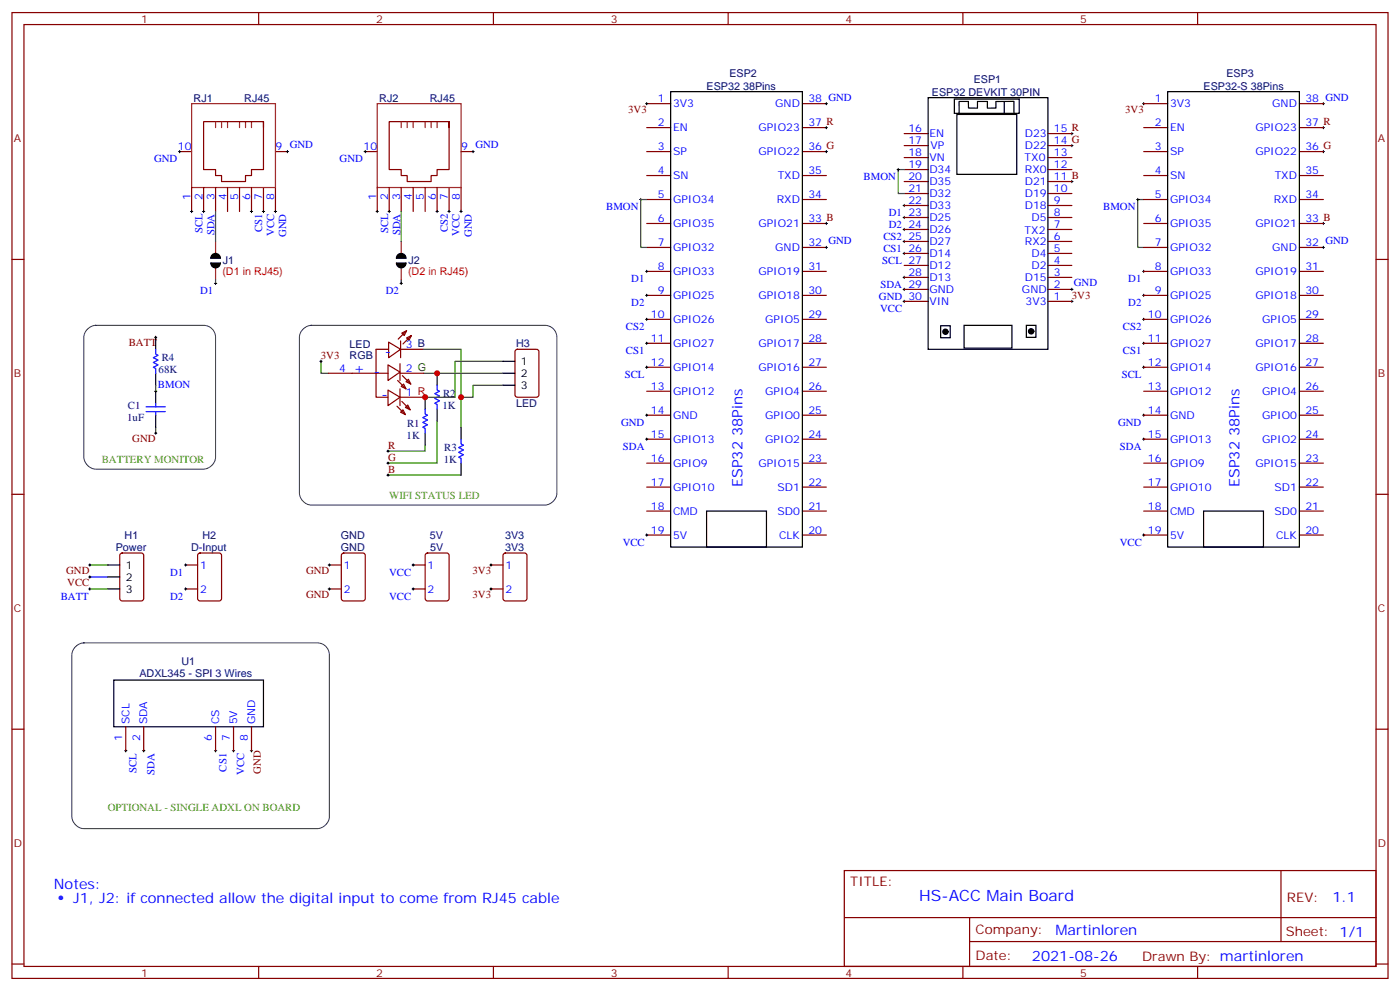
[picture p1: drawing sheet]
<svg xmlns="http://www.w3.org/2000/svg" width="412mm" height="292mm" viewBox="0 0 412 292" stroke-linecap="round" stroke-linejoin="round" font-family="sans-serif">
<g fill="none" stroke="#870000" stroke-width=".35">
<path d="M3.5 3.7h405.4v284.3h-405.4zM7.1 7.2h398.2v277.3h-398.2zM76.2 3.7v3.5M145.3 3.7v3.5M214.5 3.7v3.5M283.6 3.7v3.5M352.8 3.7v3.5M77.6 35.8h-17.6v14.1h3.5v1.8h1.8v1.7h7v-1.7h1.8v-1.8h3.5v-14.1v1.8M132.3 35.8h-17.6v14.1h3.5v1.8h1.7v1.7h7.1v-1.7h1.8v-1.8h3.5v-14.1v1.8M190.5 30.5h7.1M190.5 37.6h7.1M236.4 30.5h7"/>
<path d="M236.4 37.6h7M266.3 39.3h7.1M308.7 39.3h7M336.9 30.5h7.1M336.9 37.6h7.1M382.8 30.5h7M382.8 37.6h7M52.9 44.6h3.5M56.4 55.2v7.1M60 55.2v7.1M63.5 55.2v7.1M67 55.2v7.1"/>
<path d="M70.6 55.2v7.1M74.1 55.2v7.1M77.6 55.2v7.1M81.1 44.6h3.6M81.1 55.2v7.1M107.6 44.6h3.5M111.1 55.2v7.1M114.7 55.2v7.1M118.2 55.2v7.1M121.7 55.2v7.1M125.2 55.2v7.1M128.8 55.2v7.1"/>
<path d="M132.3 55.2v7.1M135.8 44.6h3.5M135.8 55.2v7.1M190.5 44.6h7.1M190.5 51.7h7.1M190.5 58.7h7.1M236.4 44.6h7M236.4 51.7h7M236.4 58.7h7M266.3 42.9h7.1M266.3 46.4h7.1M266.3 49.9h7.1"/>
<path d="M266.3 53.4h7.1M266.3 57h7.1M308.7 42.9h7M308.7 46.4h7M308.7 49.9h7M308.7 53.4h7M308.7 57h7M336.9 44.6h7.1M336.9 51.7h7.1M336.9 58.7h7.1M382.8 44.6h7M382.8 51.7h7"/>
<path d="M382.8 58.7h7M3.5 76.4h3.6M190.5 65.8h7.1M190.5 72.8h7.1M190.5 79.9h7.1M236.4 65.8h7M236.4 72.8h7M236.4 79.9h7M266.3 78.1h7.1M266.3 74.6h7.1M266.3 71.1h7.1M266.3 67.6h7.1"/>
<path d="M266.3 64h7.1M266.3 60.5h7.1M308.7 78.1h7M308.7 74.6h7M308.7 71.1h7M308.7 67.6h7M308.7 64h7M308.7 60.5h7M336.9 65.8h7.1M336.9 72.8h7.1M336.9 79.9h7.1M382.8 65.8h7"/>
<path d="M382.8 72.8h7M382.8 79.9h7M405.3 76.4h3.6M118.4 98.1l1.4-.7-.7 1.4zM119.8 99.5l1.4-.7-.7 1.4zM119.8 97.4l-2.5 2.4M121.2 98.8l-2.5 2.4M190.5 87h7.1M190.5 94h7.1M236.4 87h7M236.4 94h7M266.3 88.7h7.1"/>
<path d="M266.3 85.2h7.1M266.3 81.7h7.1M308.7 88.7h7M308.7 85.2h7M308.7 81.7h7M336.9 87h7.1M336.9 94h7.1M382.8 87h7M382.8 94h7M96.7 109.9h14.1v7h3.5M114.3 114.8l3.5 2.1-3.5 2.5zM114.3 107.4l3.5 2.1-3.5 2.5z"/>
<path d="M114.3 102.8h-3.5v7.1h3.5M114.5 100.7l3.5 2.1-3.5 2.5zM116.9 119.6l2.5 2.5M117.1 112l2.5 2.5M117.8 107.1v4.9M117.8 114.5v4.9M117.8 102.8h7.1M117.8 109.9h7.1M117.8 116.9h7.1M118 100.4v4.9M118.4 118.2l2.4 2.5M118.5 110.6l2.5 2.5"/>
<path d="M118.9 113.1l.7 1.4-1.4-.7zM119.4 119.9l.7-.7 .7 1.5zM119.6 112.4l.7-.7 .7 1.4zM151.9 103l.5-.2h5.6l.7 .5v12.9l-.4 .7h-5.9l-.7-.4v-13zM190.5 101.1h7.1M190.5 108.1h7.1M190.5 115.2h7.1M236.4 101.1h7M236.4 108.1h7M236.4 115.2h7M336.9 101.1h7.1M336.9 108.1h7.1"/>
<path d="M336.9 115.2h7.1M382.8 101.1h7M382.8 108.1h7M382.8 115.2h7M118 121.4l.7-.7 .7 1.4zM190.5 122.2h7.1M190.5 129.3h7.1M190.5 136.3h7.1M236.4 122.2h7M236.4 129.3h7M236.4 136.3h7M336.9 122.2h7.1"/>
<path d="M336.9 129.3h7.1M336.9 136.3h7.1M382.8 122.2h7M382.8 129.3h7M382.8 136.3h7M3.5 145.5h3.6M190.5 143.4h7.1M190.5 150.5h7.1M190.5 157.5h7.1M236.4 143.4h7M236.4 150.5h7M236.4 157.5h7"/>
<path d="M336.9 143.4h7.1M336.9 150.5h7.1M336.9 157.5h7.1M382.8 143.4h7M382.8 150.5h7M382.8 157.5h7M405.3 145.5h3.6M35.5 163l.5-.2h5.6l.7 .4v13l-.4 .7h-5.9l-.7-.4v-13zM54.7 166.3h3.5M54.7 173.4h3.5M58.4 163l.5-.2h5.7l.6 .4 .1 13-.5 .7h-5.9l-.6-.4-.1-13zM97 166.3h3.5"/>
<path d="M97 173.4h3.5M100.8 163l.4-.2h5.7l.6 .4 .1 13-.5 .7h-5.9l-.6-.4-.1-13zM121.7 166.3h3.5M121.7 173.4h3.5M125.5 163l.4-.2h5.7l.6 .4 .1 13-.5 .7h-5.9l-.6-.4-.1-13zM144.6 166.3h3.6M144.6 173.4h3.6M148.4 163l.5-.2h5.6l.7 .4v13l-.4 .7h-5.9l-.7-.4v-13zM3.5 214.7h3.6M37 214v7M42.3 214v7M63.5 214v7"/>
<path d="M68.8 214v7M74.1 214v7M405.3 214.7h3.6M248.7 256.3h156.6v28.2h-156.6zM377.3 256.3v20.9M248.7 270.1h156.5M285.6 277.2h119.6M285.6 270.1v14.2M3.5 283.8h3.6M76.2 284.5v3.5M145.3 284.5v3.5M214.5 284.5v3.5"/>
<path d="M283.6 284.5v3.5M352.8 284.5v3.5M405.3 283.8h3.6"/>
</g>
<g fill="none" stroke="#8c2424" stroke-width=".35">
<path d="M56.4 30.5h24.7v24.7h-24.7zM63.5 35.8v1.8M65.3 35.8v1.8M67 35.8v1.8M70.6 35.8v1.8M72.3 35.8v1.8M74.1 35.8v1.8M111.1 30.5h24.7v24.7h-24.7zM118.2 35.8v1.8M119.9 35.8v1.8M121.7 35.8v1.8M125.2 35.8v1.8"/>
<path d="M127 35.8v1.8M128.8 35.8v1.8M63.5 71.1v3.5M63.5 78.8v3.6M118.2 71.1v3.5M118.2 78.8v3.6"/>
</g>
<g fill="none" stroke="#000" stroke-width=".29">
<path d="M190.1 30.5h.8M190.5 30.2v.7M243.1 30.5h.7M243.1 37.6h.7M243.4 30.2v.7M243.4 37.2v.7M315.4 39.3h.7M315.7 39v.7M336.5 30.5h.8M336.9 30.2v.7M389.5 30.5h.7M389.5 37.6h.7"/>
<path d="M389.8 30.2v.7M389.8 37.2v.7M52.6 44.6h.7M52.9 44.3v.7M84.3 44.6h.7M84.7 44.3v.7M107.2 44.6h.7M107.6 44.3v.7M139 44.6h.7M139.3 44.3v.7M188.4 58.7h.7M188.7 58.4v.7"/>
<path d="M243.1 44.6h.7M243.4 44.3v.7M264.2 49.9h.7M264.6 49.6v.7M315.4 42.9h.7M315.4 53.4h.7M315.7 42.5v.7M315.7 53.1v.7M334.8 58.7h.7M335.1 58.4v.7M389.5 44.6h.7M389.8 44.3v.7"/>
<path d="M56.1 62.3h.7M56.4 61.9v.7M59.6 62.3h.7M60 61.9v.7M73.7 62.3h.7M74.1 61.9v.7M77.3 62.3h.7M77.6 61.9v.7M80.8 62.3h.7M81.1 61.9v.7M110.8 62.3h.7M111.1 61.9v.7"/>
<path d="M114.3 62.3h.7M114.7 61.9v.7M128.4 62.3h.7M128.8 61.9v.7M131.9 62.3h.7M132.3 61.9v.7M135.5 62.3h.7M135.8 61.9v.7M190.1 79.9h.8M190.5 79.6v.7M243.1 65.8h.7M243.1 72.8h.7"/>
<path d="M243.4 65.4v.7M243.4 72.5v.7M266 74.6h.7M266 71.1h.7M266 67.6h.7M266 64h.7M266 60.5h.7M266.3 60.1v.8M266.3 63.7v.7M266.3 67.2v.7M266.3 70.7v.7M266.3 74.3v.7"/>
<path d="M336.5 79.9h.8M336.9 79.6v.7M389.5 65.8h.7M389.5 72.8h.7M389.8 65.4v.7M389.8 72.5v.7M45.5 99.3h.7M45.9 99v.7M63.1 83.4h.8M63.5 83.1v.7M117.8 83.4h.7M118.2 83.1v.7"/>
<path d="M190.1 94h.8M190.1 87h.8M190.5 86.6v.7M190.5 93.7v.7M266 88.7h.7M266 85.2h.7M266 81.7h.7M266.3 81.3v.7M266.3 84.8v.7M266.3 88.4v.7M315.4 88.7h.7M315.4 85.2h.7"/>
<path d="M315.7 84.8v.7M315.7 88.4v.7M336.5 94h.8M336.5 87h.8M336.9 86.6v.7M336.9 93.7v.7M45.5 115.2h.7M45.9 114.8v.7M94.2 106.4h.7M94.5 106v.7M190.1 108.1h.8M190.1 101.1h.8"/>
<path d="M190.5 100.7v.7M190.5 107.8v.7M336.5 108.1h.8M336.5 101.1h.8M336.9 100.7v.7M336.9 107.8v.7M45.5 127.5h.7M45.9 127.2v.7M113.9 132.8h.8M113.9 136.3h.8M113.9 139.9h.8M114.3 132.5v.7"/>
<path d="M114.3 136v.7M114.3 139.5v.7M190.1 122.2h.8M190.1 129.3h.8M190.5 121.9v.7M190.5 128.9v.7M336.5 122.2h.8M336.5 129.3h.8M336.9 121.9v.7M336.9 128.9v.7M190.1 157.5h.8M190.5 157.2v.7"/>
<path d="M336.5 157.5h.8M336.9 157.2v.7M26.1 166.3h.7M26.1 169.9h.7M26.1 173.4h.7M26.5 166v.7M26.5 169.5v.7M26.5 173v.7M54.3 166.3h.7M54.3 173.4h.7M54.7 166v.7M54.7 173v.7"/>
<path d="M96.7 166.3h.7M96.7 173.4h.7M97 166v.7M97 173v.7M121.4 166.3h.7M121.4 173.4h.7M121.7 166v.7M121.7 173v.7M144.3 166.3h.7M144.3 173.4h.7M144.6 166v.7M144.6 173v.7"/>
<path d="M36.7 221h.7M37 220.7v.7M42 221h.7M42.3 220.7v.7M63.1 221h.8M63.5 220.7v.7M68.4 221h.7M68.8 220.7v.7M73.7 221h.7M74.1 220.7v.7"/>
</g>
<g fill="none" stroke="#000" stroke-width=".35">
<path d="M197.6 27h38.8v134h-38.8zM273.4 28.8h35.3v74h-35.3zM281.1 29.2h19.1v4.2h-19.1zM281.9 33.7h17.6v17.6h-17.6zM282.5 33.4v-3.5h2.8v1.9h2.6v-1.9h3l-.1 1.9h2.6v-1.9l5.3-.1v3.6M295.8 29.9v3.6M344 27h38.8v134h-38.8zM62.1 77.4h2.8M62.1 76h2.8M116.8 77.4h2.8M116.8 76h2.8M45.9 99.3v3.5"/>
<path d="M277.1 95.9h2.8v3.5h-2.8zM284 95.8h14.1v6.7h-14.1zM302.3 95.8h2.9v3.5h-2.9zM45.9 109.9v3.5M45.9 115.2v3.5M125.2 116.9v3.6M128.8 109.9v3.5M148.2 113.4h3.5M148.2 106.4h3.5M148.2 109.9h3.5M45.9 122.2v3.6M125.2 127.5v3.6"/>
<path d="M128.8 120.5v3.5M135.8 125.8v3.5M135.8 136.3v3.6M208.1 150.5h17.7v10.5h-17.7zM354.5 150.5h17.7v10.5h-17.7zM31.7 173.4h3.6M31.7 166.3h3.6M31.7 169.9h3.6M33.5 200.2h44.1v13.8h-44.1z"/>
</g>
<g fill="none" stroke="#008700" stroke-width=".35">
<path d="M190.5 58.7h-1.8v14.1h1.8M266.3 49.9h-1.7v7.1h1.7M336.9 58.7h-1.8v14.1h1.8M63.5 62.3v8.8M118.2 62.3v8.8M63.5 82.4v1M118.2 82.4v1M45.9 113.4v1.8M94.5 106.4v3.5h2.2M124.9 102.8h10.9v23M124.9 109.9h23.3M148.2 113.4h-8.9v3.5h-3.5"/>
<path d="M148.2 106.4h-14.1v10.5h-9.2M45.9 125.8v1.7M114.3 139.9h21.5M125.2 131.1v1.7h-10.9M128.8 124v12.3h-14.5M26.5 166.3h5.2M26.5 173.4h5.2"/>
</g>
<path d="M43 119.8h5.7M45.9 102.8v1.4l.7 .4-1.4 .7 1.4 .7-1.4 .7 1.4 .7-1.4 .7 .7 .4v1.4M45.9 118.7v1.1M128.8 113.4v1.4l.7 .4-1.4 .7 1.4 .7-1.4 .7 1.4 .7-1.4 .7 .7 .4v1.4M43 121.2h5.7M45.9 121.2v1M125.2 120.5v1.4l.7 .3-1.4 .7 1.4 .7-1.4 .8 1.4 .7-1.4 .7 .7 .3v1.4M135.8 129.3v1.4l.7 .4-1.4 .7 1.4 .7-1.4 .7 1.4 .7-1.4 .7 .7 .3v1.4M26.5 169.9h5.2" fill="none" stroke="#00f" stroke-width=".35"/>
<g fill="#000" stroke="#000" stroke-width=".35">
<path d="M62.4 75.2a1.41 1.41 0 0 1 1.5-.5 1.41 1.41 0 0 1 1 1.3h-2.8zM62.1 77.4h2.8a1.41 1.41 0 0 1-1.4 1.4 1.41 1.41 0 0 1-1.4-1.4zM117 75.2a1.41 1.41 0 0 1 1.6-.5 1.41 1.41 0 0 1 1 1.3h-2.8zM116.8 77.4h2.8a1.41 1.41 0 0 1-1.4 1.4 1.41 1.41 0 0 1-1.4-1.4z"/>
<circle cx="278.5" cy="97.7" r=".78"/>
<circle cx="303.7" cy="97.5" r=".78"/>
</g>
<path d="M25.9 96.8a3.6 3.6 0 0 1 2.3-1h31.8a3.5 3.5 0 0 1 3.5 3.5v35.3a3.8 3.8 0 0 1-3.5 3.5h-31.8a3.8 3.8 0 0 1-3.5-3.5v-35.3a3.5 3.5 0 0 1 1.2-2.5zM89.4 96.8a3.6 3.6 0 0 1 2.3-1h68.8a3.5 3.5 0 0 1 3.5 3.5v45.9a3.8 3.8 0 0 1-3.5 3.5h-68.8a3.8 3.8 0 0 1-3.5-3.5v-45.9a3.5 3.5 0 0 1 1.2-2.5zM22.3 190.3a3.6 3.6 0 0 1 2.4-1h68.8a3.5 3.5 0 0 1 3.5 3.5v47.6a3.8 3.8 0 0 1-3.5 3.5h-68.8a3.8 3.8 0 0 1-3.5-3.5v-47.6a3.5 3.5 0 0 1 1.1-2.5z" fill="none" stroke="#333642" stroke-width=".29"/>
<g fill="#c00">
<circle cx="128.8" cy="109.9" r=".88"/>
<circle cx="135.8" cy="116.9" r=".88"/>
<circle cx="125.2" cy="116.9" r=".88"/>
</g>
<text font-size="4.6" fill="#00f" x="270.8" y="265.3">HS-ACC Main Board</text>
<g font-size="4.2" fill="#00f">
<text x="113.3" y="104.9">-</text>
<text x="104.1" y="109.9">+ -</text>
<text x="112.4" y="117.4">-</text>
<text x="218.7" y="143.4" transform="rotate(-90 218.7 143.4)">ESP32 38Pins</text>
<text x="365.1" y="143.4" transform="rotate(-90 365.1 143.4)">ESP32 38Pins</text>
<text x="15.9" y="261.6">Notes:</text>
<text x="21.6" y="265.8">J1, J2: if connected allow the digital input to come from RJ45 cable</text>
<text x="392.5" y="265.6">1.1</text>
<text x="310.9" y="275.1">Martinloren</text>
<text x="304" y="282.9">2021-08-26</text>
</g>
<g font-size="3.9" fill="#800">
<text x="250.5" y="260.9">TITLE:</text>
<text x="379.1" y="265.6">REV:</text>
<text x="287.4" y="275.1">Company:</text>
<text x="378.7" y="275.7">Sheet: 1/1</text>
<text x="287.4" y="282.8">Date:</text>
<text x="336.4" y="282.8">Drawn By: martinloren</text>
</g>
<g font-size="3.2" fill="#800">
<text x="41.6" y="6.7">1</text>
<text x="110.8" y="6.7">2</text>
<text x="179.9" y="6.7">3</text>
<text x="249.1" y="6.7">4</text>
<text x="318.2" y="6.7">5</text>
<text x="4.1" y="41.8">A</text>
<text x="405.9" y="41.8">A</text>
<text x="4.1" y="110.9">B</text>
<text x="405.9" y="110.9">B</text>
<text x="4.1" y="180.1">C</text>
<text x="405.9" y="180.1">C</text>
<text x="4.1" y="249.2">D</text>
<text x="405.9" y="249.2">D</text>
<text x="41.6" y="287.5">1</text>
<text x="110.8" y="287.5">2</text>
<text x="179.9" y="287.5">3</text>
<text x="249.1" y="287.5">4</text>
<text x="318.2" y="287.5">5</text>
</g>
<g font-size="3.2" fill="#000080">
<text x="214.9" y="22.8">ESP2</text>
<text x="361.3" y="22.8">ESP3</text>
<text x="57" y="29.9">RJ1</text>
<text x="71.9" y="29.9">RJ45</text>
<text x="111.7" y="29.9">RJ2</text>
<text x="126.6" y="29.9">RJ45</text>
<text x="208.1" y="26.4">ESP32 38Pins</text>
<text x="274.5" y="28.2">ESP32 DEVKIT 30PIN</text>
<text x="286.8" y="24.6">ESP1</text>
<text x="354.5" y="26.4">ESP32-S 38Pins</text>
<text x="65.6" y="77.8">J1</text>
<text x="120.3" y="77.8">J2</text>
<text x="47.6" y="106.4">R4</text>
<text x="103" y="105.7">RGB</text>
<text x="103" y="102.6">LED</text>
<text x="152" y="102.2">H3</text>
<text x="46.7" y="109.8">68K</text>
<text x="130.5" y="116.9">R2</text>
<text x="152" y="119.8">LED</text>
<text x="37.5" y="123.9">1uF</text>
<text x="37.7" y="120.4">C1</text>
<text x="119.9" y="125.7">R1</text>
<text x="130.4" y="120.4">1K</text>
<text x="119.8" y="129.2">1K</text>
<text x="130.7" y="136.3">1K</text>
<text x="130.9" y="132.8">R3</text>
<text x="36.7" y="158.7">H1</text>
<text x="59.6" y="158.7">H2</text>
<text x="100.4" y="158.7">GND</text>
<text x="126.7" y="158.7">5V</text>
<text x="148.8" y="158.7">3V3</text>
<text x="34.1" y="162.2">Power</text>
<text x="56.3" y="162.2">D-Input</text>
<text x="100.4" y="162.2">GND</text>
<text x="126.7" y="162.2">5V</text>
<text x="148.8" y="162.2">3V3</text>
<text x="53.5" y="195.9">U1</text>
<text x="41.1" y="199.2">ADXL345 - SPI 3 Wires</text>
</g>
<g font-size="3.2" fill="#800000">
<text x="185" y="33.3">3V3</text>
<text x="331.4" y="33.3">3V3</text>
<text x="315.7" y="88.1">3V3</text>
<text x="37.9" y="102">BATT</text>
<text x="94.5" y="105.7">3V3</text>
<text x="39" y="130.1">GND</text>
<text x="114.3" y="132.2">R</text>
<text x="114.3" y="135.7">G</text>
<text x="114.3" y="139.2">B</text>
<text x="19.5" y="169">GND</text>
<text x="19.8" y="172.5">VCC</text>
<text x="90.2" y="169.1">GND</text>
<text x="139.2" y="169.1">3V3</text>
<text x="90.2" y="176.1">GND</text>
<text x="139.2" y="176.1">3V3</text>
<text x="76.8" y="227.9" transform="rotate(-90 76.8 227.9)">GND</text>
</g>
<g font-size="3.2" fill="#00f">
<text x="193.8" y="30.2">1</text>
<text x="198.3" y="31.6">3V3</text>
<text x="228.4" y="31.6">GND</text>
<text x="238.1" y="30.2">38 GND</text>
<text x="340.2" y="30.2">1</text>
<text x="344.7" y="31.6">3V3</text>
<text x="374.8" y="31.6">GND</text>
<text x="384.5" y="30.2">38 GND</text>
<text x="193.8" y="37.2">2</text>
<text x="198.3" y="38.6">EN</text>
<text x="223.4" y="38.6">GPIO23</text>
<text x="238.1" y="37.2">37 R</text>
<text x="267.6" y="39">16</text>
<text x="273.8" y="40.4">EN</text>
<text x="301.9" y="40.4">D23</text>
<text x="310.4" y="39">15 R</text>
<text x="340.2" y="37.2">2</text>
<text x="344.7" y="38.6">EN</text>
<text x="369.8" y="38.6">GPIO23</text>
<text x="384.5" y="37.2">37 R</text>
<text x="45.4" y="47.8">GND</text>
<text x="52.4" y="44.3">10</text>
<text x="81.1" y="44.3">9 GND</text>
<text x="100.1" y="47.8">GND</text>
<text x="107.1" y="44.3">10</text>
<text x="135.8" y="44.3">9 GND</text>
<text x="193.8" y="44.3">3</text>
<text x="198.3" y="45.7">SP</text>
<text x="223.4" y="45.7">GPIO22</text>
<text x="238.1" y="44.3">36 G</text>
<text x="267.6" y="42.5">17</text>
<text x="267.6" y="46">18</text>
<text x="273.8" y="47.4">VN</text>
<text x="274.1" y="43.9">VP</text>
<text x="301.8" y="47.4">TX0</text>
<text x="301.9" y="43.9">D22</text>
<text x="310.4" y="42.5">14 G</text>
<text x="310.4" y="46">13</text>
<text x="340.2" y="44.3">3</text>
<text x="344.7" y="45.7">SP</text>
<text x="369.8" y="45.7">GPIO22</text>
<text x="384.5" y="44.3">36 G</text>
<text x="193.8" y="51.3">4</text>
<text x="198.3" y="52.7">SN</text>
<text x="229.1" y="52.7">TXD</text>
<text x="238.1" y="51.3">35</text>
<text x="254.4" y="53.1">BMON</text>
<text x="267.6" y="49.6">19</text>
<text x="267.6" y="53.1">20</text>
<text x="273.8" y="51">D34</text>
<text x="301.9" y="51">RX0</text>
<text x="310.4" y="53.1">11 B</text>
<text x="310.4" y="49.6">12</text>
<text x="340.2" y="51.3">4</text>
<text x="344.7" y="52.7">SN</text>
<text x="375.5" y="52.7">TXD</text>
<text x="384.5" y="51.3">35</text>
<text x="56.1" y="59" transform="rotate(-90 56.1 59)">1</text>
<text x="59.6" y="59" transform="rotate(-90 59.6 59)">2</text>
<text x="63.1" y="59" transform="rotate(-90 63.1 59)">3</text>
<text x="66.7" y="59" transform="rotate(-90 66.7 59)">4</text>
<text x="70.2" y="59" transform="rotate(-90 70.2 59)">5</text>
<text x="73.7" y="59" transform="rotate(-90 73.7 59)">6</text>
<text x="77.3" y="59" transform="rotate(-90 77.3 59)">7</text>
<text x="80.8" y="59" transform="rotate(-90 80.8 59)">8</text>
<text x="110.8" y="59" transform="rotate(-90 110.8 59)">1</text>
<text x="114.3" y="59" transform="rotate(-90 114.3 59)">2</text>
<text x="117.8" y="59" transform="rotate(-90 117.8 59)">3</text>
<text x="121.4" y="59" transform="rotate(-90 121.4 59)">4</text>
<text x="124.9" y="59" transform="rotate(-90 124.9 59)">5</text>
<text x="128.4" y="59" transform="rotate(-90 128.4 59)">6</text>
<text x="131.9" y="59" transform="rotate(-90 131.9 59)">7</text>
<text x="135.5" y="59" transform="rotate(-90 135.5 59)">8</text>
<text x="193.8" y="58.4">5</text>
<text x="198.3" y="59.8">GPIO34</text>
<text x="228.8" y="59.8">RXD</text>
<text x="238.1" y="58.4">34</text>
<text x="267.6" y="56.6">21</text>
<text x="273.8" y="54.5">D35</text>
<text x="273.8" y="58">D32</text>
<text x="301.9" y="58">D19</text>
<text x="301.9" y="54.5">D21</text>
<text x="310.4" y="56.6">10</text>
<text x="340.2" y="58.4">5</text>
<text x="344.7" y="59.8">GPIO34</text>
<text x="375.2" y="59.8">RXD</text>
<text x="384.5" y="58.4">34</text>
<text x="178.6" y="61.9">BMON</text>
<text x="193.8" y="65.4">6</text>
<text x="238.1" y="65.4">33 B</text>
<text x="261.8" y="63.7">D1</text>
<text x="267.6" y="60.1">22</text>
<text x="267.6" y="63.7">23</text>
<text x="273.8" y="61.6">D33</text>
<text x="273.8" y="65.1">D25</text>
<text x="301.9" y="61.6">D18</text>
<text x="303.9" y="65.1">D5</text>
<text x="310.4" y="63.7">8</text>
<text x="310.4" y="60.1">9</text>
<text x="325" y="61.9">BMON</text>
<text x="340.2" y="65.4">6</text>
<text x="384.5" y="65.4">33 B</text>
<text x="59.6" y="68.7" transform="rotate(-90 59.6 68.7)">SCL</text>
<text x="63.1" y="69.3" transform="rotate(-90 63.1 69.3)">SDA</text>
<text x="77.3" y="68.4" transform="rotate(-90 77.3 68.4)">CS1</text>
<text x="80.7" y="69.3" transform="rotate(-90 80.7 69.3)">VCC</text>
<text x="84.3" y="69.8" transform="rotate(-90 84.3 69.8)">GND</text>
<text x="114.3" y="68.7" transform="rotate(-90 114.3 68.7)">SCL</text>
<text x="117.8" y="69.3" transform="rotate(-90 117.8 69.3)">SDA</text>
<text x="131.9" y="68.4" transform="rotate(-90 131.9 68.4)">CS2</text>
<text x="135.4" y="69.3" transform="rotate(-90 135.4 69.3)">VCC</text>
<text x="139" y="69.8" transform="rotate(-90 139 69.8)">GND</text>
<text x="198.3" y="66.9">GPIO35</text>
<text x="223.4" y="66.9">GPIO21</text>
<text x="260.2" y="70.7">CS2</text>
<text x="261.8" y="67.2">D2</text>
<text x="267.6" y="67.2">24</text>
<text x="267.6" y="70.7">25</text>
<text x="273.8" y="68.6">D26</text>
<text x="301.8" y="69">TX2</text>
<text x="310.4" y="70.7">6</text>
<text x="310.4" y="67.2">7</text>
<text x="344.7" y="66.9">GPIO35</text>
<text x="369.8" y="66.9">GPIO21</text>
<text x="193.8" y="72.5">7</text>
<text x="198.3" y="73.9">GPIO32</text>
<text x="228.4" y="73.9">GND</text>
<text x="238.1" y="72.5">32 GND</text>
<text x="259.9" y="77.8">SCL 27</text>
<text x="260.2" y="74.3">CS1</text>
<text x="267.6" y="74.3">26</text>
<text x="273.8" y="72.1">D27</text>
<text x="273.8" y="75.7">D14</text>
<text x="301.9" y="72.1">RX2</text>
<text x="303.9" y="75.7">D4</text>
<text x="310.4" y="77.8">4</text>
<text x="310.4" y="74.3">5</text>
<text x="340.2" y="72.5">7</text>
<text x="344.7" y="73.9">GPIO32</text>
<text x="374.8" y="73.9">GND</text>
<text x="384.5" y="72.5">32 GND</text>
<text x="185.9" y="83.1">D1</text>
<text x="193.8" y="79.6">8</text>
<text x="198.3" y="81">GPIO33</text>
<text x="223.4" y="81">GPIO19</text>
<text x="238.1" y="79.6">31</text>
<text x="267.6" y="81.3">28</text>
<text x="273.8" y="79.2">D12</text>
<text x="273.8" y="82.7">D13</text>
<text x="301.9" y="82.7">D15</text>
<text x="303.9" y="79.2">D2</text>
<text x="310.4" y="81.3">3</text>
<text x="332.3" y="83.1">D1</text>
<text x="340.2" y="79.6">8</text>
<text x="344.7" y="81">GPIO33</text>
<text x="369.8" y="81">GPIO19</text>
<text x="384.5" y="79.6">31</text>
<text x="58.9" y="86.6">D1</text>
<text x="113.6" y="86.6">D2</text>
<text x="193.8" y="86.6">9</text>
<text x="198.3" y="88">GPIO25</text>
<text x="223.4" y="88">GPIO18</text>
<text x="238.1" y="86.6">30</text>
<text x="258.9" y="88.3">GND 30</text>
<text x="259.3" y="84.8">SDA 29</text>
<text x="273.8" y="86.3">GND</text>
<text x="273.8" y="89.8">VIN</text>
<text x="301" y="86.3">GND</text>
<text x="302.1" y="89.8">3V3</text>
<text x="310.4" y="88.4">1</text>
<text x="310.4" y="84.8">2</text>
<text x="316.3" y="84.3">GND</text>
<text x="340.2" y="86.6">9</text>
<text x="344.7" y="88">GPIO25</text>
<text x="369.8" y="88">GPIO18</text>
<text x="384.5" y="86.6">30</text>
<text x="185.9" y="90.1">D2</text>
<text x="191.8" y="93.7">10</text>
<text x="198.3" y="95.1">GPIO26</text>
<text x="225.4" y="95.1">GPIO5</text>
<text x="238.1" y="93.7">29</text>
<text x="259.3" y="91.8">VCC</text>
<text x="332.3" y="90.1">D2</text>
<text x="338.2" y="93.7">10</text>
<text x="344.7" y="95.1">GPIO26</text>
<text x="371.8" y="95.1">GPIO5</text>
<text x="384.5" y="93.7">29</text>
<text x="184.4" y="97.2">CS2</text>
<text x="191.8" y="100.7">11</text>
<text x="238.1" y="100.7">28</text>
<text x="330.8" y="97.2">CS2</text>
<text x="338.2" y="100.7">11</text>
<text x="384.5" y="100.7">28</text>
<text x="119.6" y="102.5">3 B</text>
<text x="184.4" y="104.2">CS1</text>
<text x="191.8" y="107.8">12</text>
<text x="198.3" y="102.1">GPIO27</text>
<text x="223.4" y="102.1">GPIO17</text>
<text x="238.1" y="107.8">27</text>
<text x="330.8" y="104.2">CS1</text>
<text x="338.2" y="107.8">12</text>
<text x="344.7" y="102.1">GPIO27</text>
<text x="369.8" y="102.1">GPIO17</text>
<text x="384.5" y="107.8">27</text>
<text x="99.9" y="109.5">4</text>
<text x="119.6" y="109.5">2 G</text>
<text x="184" y="111.3">SCL</text>
<text x="198.3" y="109.2">GPIO14</text>
<text x="223.4" y="109.2">GPIO16</text>
<text x="330.4" y="111.3">SCL</text>
<text x="344.7" y="109.2">GPIO14</text>
<text x="369.8" y="109.2">GPIO16</text>
<text x="46.5" y="114.2">BMON</text>
<text x="119.6" y="116.6">1 R</text>
<text x="191.8" y="114.8">13</text>
<text x="198.3" y="116.2">GPIO12</text>
<text x="225.4" y="116.2">GPIO4</text>
<text x="238.1" y="114.8">26</text>
<text x="338.2" y="114.8">13</text>
<text x="344.7" y="116.2">GPIO12</text>
<text x="371.8" y="116.2">GPIO4</text>
<text x="384.5" y="114.8">26</text>
<text x="183" y="125.4">GND</text>
<text x="191.8" y="121.9">14</text>
<text x="198.3" y="123.3">GND</text>
<text x="225.4" y="123.3">GPIO0</text>
<text x="238.1" y="121.9">25</text>
<text x="329.4" y="125.4">GND</text>
<text x="338.2" y="121.9">14</text>
<text x="344.7" y="123.3">GND</text>
<text x="371.8" y="123.3">GPIO0</text>
<text x="384.5" y="121.9">25</text>
<text x="191.8" y="128.9">15</text>
<text x="198.3" y="130.4">GPIO13</text>
<text x="225.4" y="130.4">GPIO2</text>
<text x="238.1" y="128.9">24</text>
<text x="338.2" y="128.9">15</text>
<text x="344.7" y="130.4">GPIO13</text>
<text x="371.8" y="130.4">GPIO2</text>
<text x="384.5" y="128.9">24</text>
<text x="183.5" y="132.5">SDA</text>
<text x="191.8" y="136">16</text>
<text x="198.3" y="137.4">GPIO9</text>
<text x="223.4" y="137.4">GPIO15</text>
<text x="238.1" y="136">23</text>
<text x="329.9" y="132.5">SDA</text>
<text x="338.2" y="136">16</text>
<text x="344.7" y="137.4">GPIO9</text>
<text x="369.8" y="137.4">GPIO15</text>
<text x="384.5" y="136">23</text>
<text x="191.8" y="143.1">17</text>
<text x="238.1" y="143.1">22</text>
<text x="338.2" y="143.1">17</text>
<text x="384.5" y="143.1">22</text>
<text x="198.3" y="144.5">GPIO10</text>
<text x="229" y="144.5">SD1</text>
<text x="344.7" y="144.5">GPIO10</text>
<text x="375.4" y="144.5">SD1</text>
<text x="191.8" y="150.1">18</text>
<text x="198.3" y="151.5">CMD</text>
<text x="229" y="151.5">SD0</text>
<text x="238.1" y="150.1">21</text>
<text x="338.2" y="150.1">18</text>
<text x="344.7" y="151.5">CMD</text>
<text x="375.4" y="151.5">SD0</text>
<text x="384.5" y="150.1">21</text>
<text x="183.4" y="160.6">VCC</text>
<text x="191.8" y="157.2">19</text>
<text x="198.3" y="158.6">5V</text>
<text x="229.5" y="158.6">CLK</text>
<text x="238.1" y="157.2">20</text>
<text x="329.8" y="160.6">VCC</text>
<text x="338.2" y="157.2">19</text>
<text x="344.7" y="158.6">5V</text>
<text x="375.9" y="158.6">CLK</text>
<text x="384.5" y="157.2">20</text>
<text x="58.9" y="167.4">1</text>
<text x="101.2" y="167.4">1</text>
<text x="125.9" y="167.4">1</text>
<text x="148.9" y="167.4">1</text>
<text x="50.1" y="169.5">D1</text>
<text x="114.6" y="169.4">VCC</text>
<text x="17.9" y="176.6">BATT</text>
<text x="50.1" y="176.6">D2</text>
<text x="58.9" y="174.4">2</text>
<text x="101.2" y="174.4">2</text>
<text x="114.6" y="176.5">VCC</text>
<text x="125.9" y="174.4">2</text>
<text x="148.9" y="174.4">2</text>
<text x="38.1" y="213.3" transform="rotate(-90 38.1 213.3)">SCL</text>
<text x="43.4" y="213.3" transform="rotate(-90 43.4 213.3)">SDA</text>
<text x="64.6" y="213.3" transform="rotate(-90 64.6 213.3)">CS</text>
<text x="69.8" y="213.3" transform="rotate(-90 69.8 213.3)">5V</text>
<text x="75.1" y="213.3" transform="rotate(-90 75.1 213.3)">GND</text>
<text x="36" y="218.1" transform="rotate(-90 36 218.1)">1</text>
<text x="41.3" y="218.1" transform="rotate(-90 41.3 218.1)">2</text>
<text x="62.4" y="218.1" transform="rotate(-90 62.4 218.1)">6</text>
<text x="67.7" y="218.1" transform="rotate(-90 67.7 218.1)">7</text>
<text x="73" y="218.1" transform="rotate(-90 73 218.1)">8</text>
<text x="40.2" y="227.5" transform="rotate(-90 40.2 227.5)">SCL</text>
<text x="66.7" y="227.1" transform="rotate(-90 66.7 227.1)">CS1</text>
<text x="45.5" y="228" transform="rotate(-90 45.5 228)">SDA</text>
<text x="71.9" y="228.1" transform="rotate(-90 71.9 228.1)">VCC</text>
</g>
<g font-size="3.2" fill="#f00">
<text x="65.5" y="80.9">(D1 in RJ45)</text>
<text x="120.2" y="80.9">(D2 in RJ45)</text>
</g>
<g font-size="3.2">
<text x="153.5" y="107.4">1</text>
<text x="153.5" y="110.9">2</text>
<text x="153.5" y="114.5">3</text>
<text x="37" y="167.4">1</text>
<text x="37" y="170.9">2</text>
<text x="37" y="174.4">3</text>
</g>
<g font-size="3.2" fill="#690">
<text x="30" y="136.3">BATTERY MONITOR</text>
<text x="114.7" y="146.9">WIFI STATUS LED</text>
<text x="31.7" y="238.7">OPTIONAL - SINGLE ADXL ON BOARD</text>
</g>
</svg>
